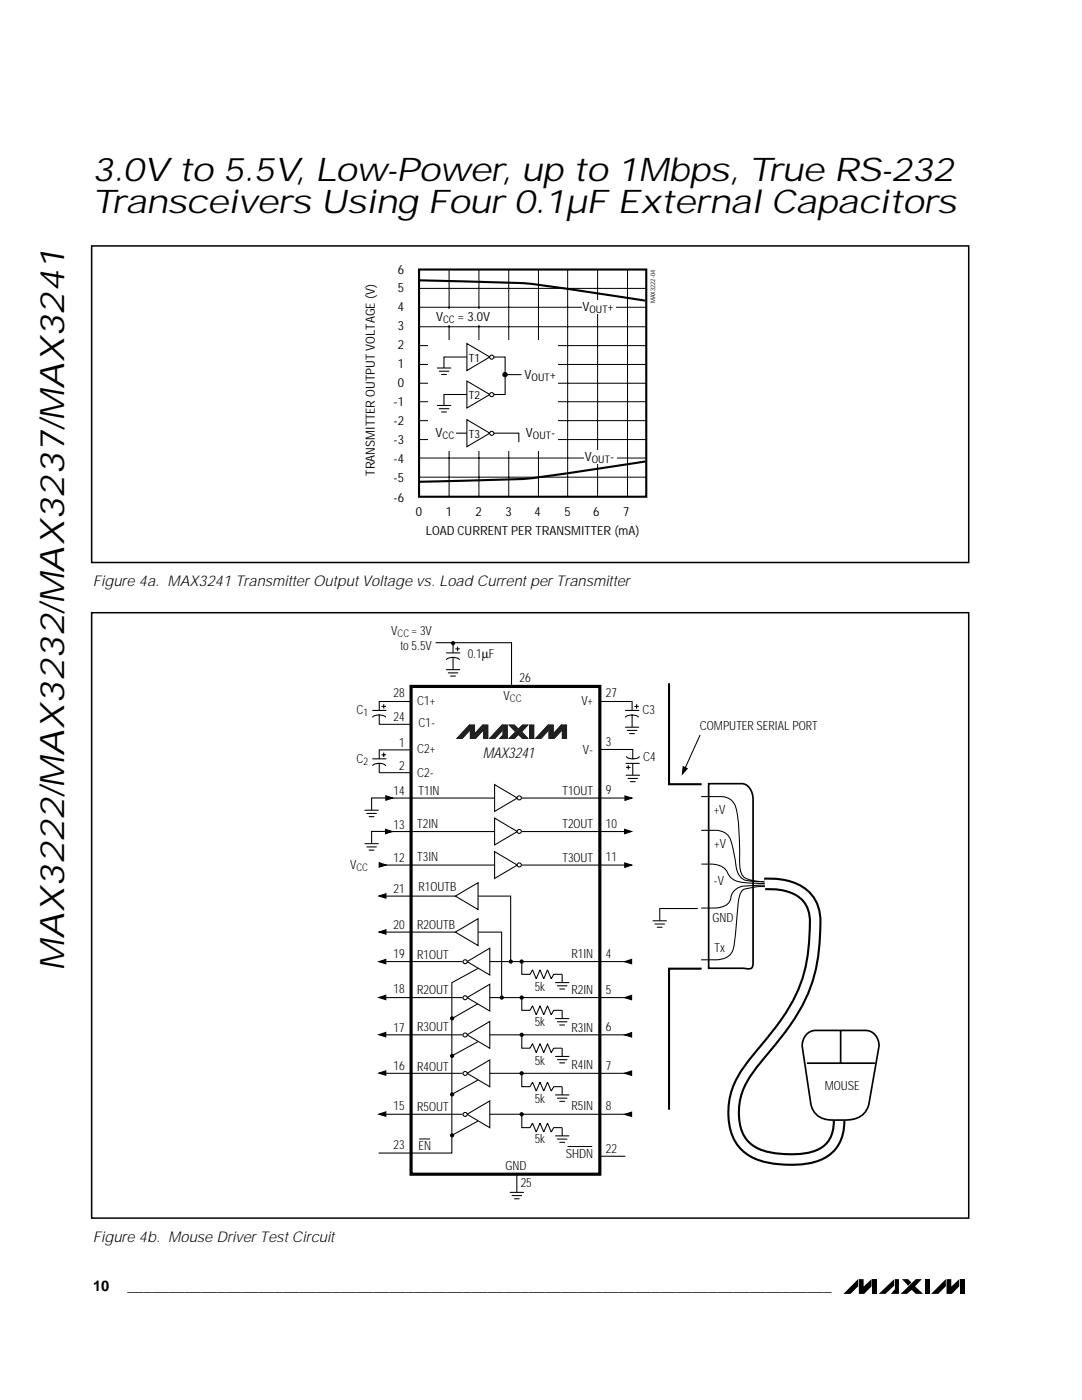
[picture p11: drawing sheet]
<svg xmlns="http://www.w3.org/2000/svg" width="216mm" height="279mm" viewBox="0 0 216 279" stroke-linecap="round" stroke-linejoin="round" font-family="sans-serif">
<path d="M171.2 255.3v1.4l-1.5 1.5h-1.4zM171.4 255.3h.9v1.5l1.6-1.5v1.4l-1.5 1.5h-1zM174.1 255.3h.9v2.9h-.9zM175.4 258.2l3-2.9v1.3l-1.7 1.6zM178.6 255.3h.8v2.9h-1.6l.8-.9zM180 255.3h1.2l.7 .6-.7 .7zM179.7 258.2l3-2.9h1.2l-1.3 1.4 1.6 1.5h-1.5l-.8-.8-.9 .8zM184.5 255.3h1v2.9h-1zM188.7 255.3v1.4l-1.5 1.5h-1.4zM188.9 255.3h.9v1.5l1.6-1.5v1.4l-1.5 1.5h-1zM191.6 255.3h.9v2.9h-.9z" fill="#000"/>
<path d="M18.4 122.4h174.7v120.6h-174.7z" fill-rule="evenodd" fill="#fff"/>
<path d="M141.4 156.4h6.7a2.58 2.58 0 0 1 2.1 2.5v33.9a.84 .84 0 0 1-1.2 .5l-7.6-.1z" fill="none" stroke="#000" stroke-width=".34"/>
<path d="M82 137h37.7v97.3h-37.7z" fill="none" stroke="#000" stroke-width=".63" stroke-linecap="butt"/>
<path d="M76.2 199.1h16.1" fill="none" stroke="#000" stroke-width=".21"/>
<g fill="#fff" stroke="#000" stroke-width=".21">
<path d="M93.2 199.1l4.5-2.7v5.4z"/>
<circle cx="92.8" cy="199.1" r=".41"/>
</g>
<g fill="none" stroke="#000" stroke-width=".21">
<path d="M119.7 140h6.4v1.8M104.1 159.3h21.8M124.8 141.8h2.7M124.8 143.2a1.9 1.9 0 0 1 2-.4l.4 .1 .2 .3M124.9 154.7h2.7M125.3 155.4h1.9M125.8 156h.9M126.1 142.7v2.4M126.6 141h.9M127 140.5v.9M139.9 159h3.9a3 3 0 0 1 3.2 2.9 73.6 73.6 0 0 1 .6 10.9 2.59 2.59 0 0 0 2.5 2.9l3.1 .3M139.9 165.7h2.5a3.2 3.2 0 0 1 3.6 2.8l.7 3.5a4.1 4.1 0 0 0 1.8 3.6l1.8 .3h2.9"/>
<path d="M140 172.4h1.4a3.8 3.8 0 0 1 4.1 2.4 4.3 4.3 0 0 0 3.7 1.4l3.9 .1M153 176.9h-1.7l-1 .2a3.8 3.8 0 0 0-2.2 .6 7.1 7.1 0 0 0-.9 4l-.5 5.4a7.5 7.5 0 0 1-.8 3.2 4.1 4.1 0 0 1-3.5 1.2h-2.5M153.1 176.7l-4 .1a2.99 2.99 0 0 0-3.3 2.4 2.61 2.61 0 0 1-2.8 2h-3.1M97.8 199.1h28.2"/>
</g>
<g fill="#231f20" stroke="#231f20" stroke-width=".2">
<path d="M93.7 144.7v1.1l-1.5 1.6h-1z"/>
<path d="M93.9 144.7h.8v1.8l1.6-1.8v1.1l-1.4 1.6h-1z"/>
<path d="M96.5 144.7h.8v2.7h-.8z"/>
<path d="M100.2 144.7v1.1l-1.4 1.6h-1.1z"/>
<path d="M100.4 144.7h.8v2.7h-1.4l.6-.7z"/>
<path d="M104.3 144.7h1l-1.2 1.3 1.2 1.4h-1l-.9-.9-.8 .9h-1z"/>
<path d="M101.6 144.7h1l.7 .7-.5 .5z"/>
<path d="M105.7 144.7h.8v2.7h-.8z"/>
<path d="M109.4 144.7v1.1l-1.5 1.6h-1z"/>
<path d="M109.6 144.7h.8v1.8l1.6-1.8v1.1l-1.4 1.6h-1z"/>
<path d="M112.2 144.7h.8v2.7h-.8z"/>
</g>
<path d="M77 158.8l1.4 .5-1.4 .4zM75.6 178.8l1.4-.4v.9z" fill="#000" stroke="#000" stroke-width=".21"/>
<g fill="#000">
<circle cx="90.4" cy="128.4" r=".43"/>
<circle cx="104.1" cy="199.1" r=".43"/>
</g>
<g fill="#fff" stroke="#000" stroke-width=".21">
<path d="M98.7 156.6l4.5 2.7-4.5 2.6z"/>
<circle cx="103.6" cy="159.2" r=".41"/>
</g>
<path d="M77.3 159.3h21.3M76.2 206.5h16.1M95.3 200.3l-5.1 3" fill="none" stroke="#000" stroke-width=".21"/>
<g fill="#fff" stroke="#000" stroke-width=".21">
<path d="M93.2 206.5l4.5-2.6v5.3z"/>
<circle cx="92.8" cy="206.6" r=".41"/>
</g>
<circle cx="104.1" cy="206.5" r=".43" fill="#000"/>
<path d="M76.1 214.2h16.2M95.4 207.9l-5.2 2.8M97.8 206.5h28.2" fill="none" stroke="#000" stroke-width=".21"/>
<g fill="#fff" stroke="#000" stroke-width=".21">
<path d="M93.2 214.2l4.5-2.7v5.4z"/>
<circle cx="92.8" cy="214.2" r=".41"/>
</g>
<circle cx="104.1" cy="214.2" r=".43" fill="#000"/>
<path d="M95.4 215.5l-5.2 2.9M97.7 214.2h28.2M75.8 222.4h16.5" fill="none" stroke="#000" stroke-width=".21"/>
<g fill="#fff" stroke="#000" stroke-width=".21">
<path d="M93.2 222.4l4.5-2.7v5.4z"/>
<circle cx="92.8" cy="222.4" r=".41"/>
</g>
<circle cx="104.1" cy="222.4" r=".43" fill="#000"/>
<path d="M75.8 191.9h16.5M95.4 223.7l-5.2 2.9M97.7 222.4h28.3" fill="none" stroke="#000" stroke-width=".21"/>
<g fill="#fff" stroke="#000" stroke-width=".21">
<path d="M93.2 191.9l4.5-2.7v5.4z"/>
<circle cx="92.8" cy="191.9" r=".41"/>
</g>
<path d="M104.1 166h21.8M95.5 193.2l-5.3 2.9v34h-14.7M97.8 191.9h28.2M101.8 238h2.7M102.2 238.6h1.9M102.6 239.2h1M103.1 234.3v3.7" fill="none" stroke="#000" stroke-width=".21"/>
<circle cx="104.1" cy="191.9" r=".43" fill="#000"/>
<g fill="#fff" stroke="#000" stroke-width=".21">
<path d="M98.7 163.3l4.5 2.7-4.5 2.6z"/>
<circle cx="103.6" cy="165.9" r=".41"/>
</g>
<path d="M77.3 166h21.3M104.1 172.6h21.8" fill="none" stroke="#000" stroke-width=".21"/>
<g fill="#fff" stroke="#000" stroke-width=".21">
<path d="M98.7 170l4.5 2.6-4.5 2.7z"/>
<circle cx="103.6" cy="172.6" r=".41"/>
</g>
<path d="M75.8 172.6h22.8M75.7 186h15.2" fill="none" stroke="#000" stroke-width=".21"/>
<path d="M90.9 186l4.5-2.6v5.3z" fill="#fff" stroke="#000" stroke-width=".21"/>
<path d="M75.7 178.8h15.2M95.4 186h4.7v13.2" fill="none" stroke="#000" stroke-width=".21"/>
<path d="M90.9 178.8l4.5-2.6v5.3z" fill="#fff" stroke="#000" stroke-width=".21"/>
<g fill="none" stroke="#000" stroke-width=".21">
<path d="M81.9 140h-6.2v1.8M86.9 128.3h15.2v8.8M89.1 133.6h2.6M89.1 130.3h2.7M89.1 131.7a1.9 1.9 0 0 1 1.9-.4l.5 .1 .2 .3M89.4 134.3h2M89.9 134.9h1M90.4 128.5v1.8M90.4 131.2v2.4M90.9 129.5h.8M91.3 129.1v.8M74.4 151.4h2.6"/>
<path d="M74.4 141.8h2.6M74.4 152.8a1.9 1.9 0 0 1 1.9-.4l.4 .2 .2 .2M74.4 143.2a1.9 1.9 0 0 1 1.9-.4l.4 .1 .2 .3M75.7 142.7v1.9h6.2M75.7 152.3v1.9h6.2M76.1 150.6h.9M76.1 141h.9M76.6 140.5v.9M76.6 150.2v.9M78 159.3h-3.8v2.4M81.9 149.7h-6.2v1.7M119.7 149.6h6.6v1.8"/>
<path d="M124.8 145.1h2.7M124.9 152.3h2.7M124.9 153.1h.9M125 150.9a2.07 2.07 0 0 0 2.1 .4l.5-.4M125.2 145.8h1.9M125.4 152.7v.9M125.6 146.4h1M126.3 152.3v2.4M139.7 146.7l-3.5 7.7M72.8 161.7h2.7M72.8 168.4h2.7M73.2 162.3h1.9"/>
<path d="M73.2 169h1.9M73.7 163h.9M73.7 169.7h.9M78 165.9h-3.8v2.5M95.4 178.8h6.5v13.1M104.1 191.9v2.5h1.7l.5-.8 .7 1.7 .8-1.7 .7 1.7 .8-1.7 .7 1.7 .5-.9h1.6M104.1 199.1v2.5h1.7l.5-.9 .7 1.8 .8-1.8 .7 1.8 .8-1.8 .7 1.8 .5-.9h1.6M110.8 196.1h2.7M111.2 196.7h1.9M111.7 197.4h1M112.2 194.4v1.7M130.3 183.8h2.7"/>
<path d="M130.7 184.4h1.9M131.1 185h1M139.2 181.3h-7.6v2.4M104.1 206.6v2.6h1.7l.5-.9 .7 1.8 .8-1.8 .7 1.8 .8-1.8 .7 1.8 .5-.9h1.6M104.1 214.3v2.6h1.7l.5-.9 .7 1.8 .8-1.8 .7 1.8 .8-1.8 .7 1.8 .5-.9h1.6M110.8 203.3h2.7M110.8 210.8h2.7M110.8 218.5h2.7M111.2 203.9h1.9M111.2 211.5h1.9M111.2 219.2h1.9M111.7 204.6h1"/>
<path d="M111.7 212.1h1M111.7 219.8h1M112.2 201.6v1.7M112.2 209.2v1.6M112.2 216.9v1.6M104.1 222.5v2.5h1.7l.5-.9 .7 1.8 .8-1.8 .7 1.8 .8-1.8 .7 1.8 .5-.9h1.6M110.8 226.7h2.7M111.2 227.3h1.9M111.7 228h1M112.2 225v1.7M119.8 230.8h5"/>
</g>
<g fill="#000">
<circle cx="100.1" cy="199.1" r=".43"/>
<circle cx="101.9" cy="191.9" r=".43"/>
<circle cx="90.2" cy="218.4" r=".43"/>
<circle cx="90.2" cy="203.2" r=".43"/>
<circle cx="90.2" cy="210.7" r=".43"/>
<circle cx="90.2" cy="226.6" r=".43"/>
</g>
<path d="M133.5 136.4v20.1h6.5M140 193.3h-6.5v28.2" fill="none" stroke="#000" stroke-width=".42"/>
<g fill="#000" stroke="#000" stroke-width=".21">
<path d="M124.7 158.8l1.4 .5-1.4 .4zM136.3 153l.8 .4-.9 1.1zM75.7 172.2l1.3 .4-1.3 .5zM76.9 165.5l1.4 .5-1.4 .4zM124.6 165.5l1.4 .4-1.4 .5zM124.7 172.2l1.4 .4-1.4 .5zM75.6 191.9l1.4-.4v.9zM75.6 199.1l1.4-.5v.9zM75.6 186l1.4-.4v.8zM124.6 191.9l1.4-.4v.9zM124.6 199.1l1.4-.5v.9zM75.6 206.5l1.4-.5v.9z"/>
<path d="M75.6 214.2l1.4-.5v.9zM124.6 206.5l1.4-.4v.9zM124.6 214.2l1.4-.5v.9zM75.6 222.4l1.4-.5v.9zM124.6 222.4l1.4-.5v.9z"/>
</g>
<path d="M83.6 227.3h2.2M113.2 228.8h5" fill="none" stroke="#000" stroke-width=".2"/>
<path d="M152.6 176.4a12.5 12.5 0 0 1 7.2 1.6 6.6 6.6 0 0 1 2.9 6.2 32.1 32.1 0 0 1-4 16.9 80.9 80.9 0 0 1-8 10.6 15.6 15.6 0 0 0-4.3 11.2 8 8 0 0 0 7.5 8.2 19.3 19.3 0 0 0 9.6-.7 6.6 6.6 0 0 0 3.9-6.7" fill="none" stroke="#000" stroke-width="2.5" stroke-linecap="butt"/>
<path d="M152.6 176.4a12.5 12.5 0 0 1 7.2 1.6 6.6 6.6 0 0 1 2.9 6.2 32.1 32.1 0 0 1-4 16.9 80.9 80.9 0 0 1-8 10.6 15.6 15.6 0 0 0-4.3 11.2 8 8 0 0 0 7.5 8.2 19.3 19.3 0 0 0 9.6-.7 6.6 6.6 0 0 0 3.9-6.7" fill="none" stroke="#fff" stroke-width="1.7" stroke-linecap="butt"/>
<path d="M161 212.2h13.6M161 206.3l1.1-.6 .6-.1h10.1a2.85 2.85 0 0 1 2.6 3.1l-2 11.7a4.4 4.4 0 0 1-5.1 3.1h-1.6a4.2 4.2 0 0 1-4.9-3.1l-1.7-11.7a3.3 3.3 0 0 1 .9-2.4zM167.7 205.7v6.5" fill="none" stroke="#000" stroke-width=".34"/>
<path d="M18.3 122.3h175v120.8h-175z" fill="none" stroke="#000" stroke-width=".3"/>
<g fill="#fff">
<path d="M18.1 245.4h175.3v5h-175.3z" fill-rule="evenodd"/>
<path d="M18.4 49.2h174.7v62.9h-174.7z" fill-rule="evenodd"/>
</g>
<g fill="none" stroke="#000" stroke-width=".2">
<path d="M83.6 57.6h45.4M89.6 53.8v45.3M95.6 53.8v45.3M101.5 53.8v45.3M107.4 53.8v45.3M113.3 53.8v45.3M119.2 53.8v45.3M125.2 53.8v45.3M83.6 72.7h45.4M83.6 76.5h45.4M83.6 65.2h45.4M83.6 69h45.4"/>
<path d="M83.6 61.3h45.4M83.6 91.4h45.4M83.6 87.7h45.4M83.6 83.9h45.4M83.6 80.2h45.4M83.6 95.2h45.4"/>
</g>
<path d="M83.6 53.8h45.4v45.3h-45.4z" fill="none" stroke="#000" stroke-width=".42"/>
<g fill="#fff">
<path d="M116.1 59.8h6.8v2.8h-6.8z"/>
<path d="M86.5 61.8h11.6v3h-11.6z"/>
<path d="M116.6 89.8h6.4v2.7h-6.4z"/>
</g>
<path d="M83.7 55.9l13.4 .4a86.5 86.5 0 0 1 17.2 1.5l14.5 2.2M128.8 92.1a527.2 527.2 0 0 1-25.2 3.5l-19.9 .6" fill="none" stroke="#000" stroke-width=".42"/>
<path d="M85.4 67.8h26v22.2h-26z" fill="#fff"/>
<path d="M87.3 73.4h2.7M87.6 74.1h2M88.1 74.7h1M88.6 73.4v-2.1h12.2v7.4h-12.2v2.2" fill="none" stroke="#000" stroke-width=".21"/>
<g fill="#fff" stroke="#000" stroke-width=".21">
<path d="M93.2 76l4.5 2.7-4.5 2.7z"/>
<circle cx="98.1" cy="78.8" r=".42"/>
</g>
<path d="M100.8 74.8h3.3M87.3 80.9h2.7M87.6 81.6h2M88.1 82.2h1M91 86.4h12.5v1.8" fill="none" stroke="#000" stroke-width=".21"/>
<g fill="#fff" stroke="#000" stroke-width=".21">
<path d="M93.2 83.8l4.5 2.6-4.5 2.7z"/>
<circle cx="98.1" cy="86.5" r=".42"/>
</g>
<circle cx="100.8" cy="74.8" r=".43" fill="#000" stroke="#000" stroke-width=".21"/>
<g fill="#fff" stroke="#000" stroke-width=".21">
<path d="M93.2 68.6l4.5 2.7-4.5 2.7z"/>
<circle cx="98.1" cy="71.3" r=".42"/>
</g>
<path d="M18.3 49.1h175v63.2h-175z" fill="none" stroke="#000" stroke-width=".3"/>
<path d="M18.1 114.5h175.3v5.4h-175.3z" fill-rule="evenodd" fill="#fff"/>
<text font-size="6.8" x="12.8" y="193.8" transform="rotate(-90 12.8 193.8)">MAX3222/MAX3232/MAX3237/MAX3241</text>
<g font-size="6.6">
<text x="18.4" y="36.1">3.0V to 5.5V, Low-Power, up to 1Mbps, True RS-232</text>
<text x="18.4" y="42.4">Transceivers Using Four 0.1µF External Capacitors</text>
</g>
<g font-size="3">
<text x="18.6" y="117">Figure 4a. MAX3241 Transmitter Output Voltage vs. Load Current per Transmitter</text>
<text x="96.4" y="151.2">MAX3241</text>
<text x="18.6" y="247.9">Figure 4b. Mouse Driver Test Circuit</text>
</g>
<g font-size="2.9">
<text x="18.6" y="257.6">10</text>
<text x="25.4" y="257.6">______________________________________________________________________________________</text>
</g>
<g font-size="2.5">
<text x="79.4" y="58.3">5</text>
<text x="79.4" y="54.7">6</text>
<text x="79.4" y="65.9">3</text>
<text x="79.4" y="62.1">4</text>
<text x="87" y="64.1">V</text>
<text x="91.4" y="64.1">= 3.0V</text>
<text x="116.2" y="62">V</text>
<text x="121.2" y="62">+</text>
<text x="79.4" y="69.7">2</text>
<text x="79.4" y="77.3">0</text>
<text x="79.4" y="73.4">1</text>
<text x="104.7" y="75.5">V</text>
<text x="109.7" y="75.5">+</text>
<text x="78.5" y="81">-1</text>
<text x="78.5" y="88.5">-3</text>
<text x="78.5" y="84.8">-2</text>
<text x="86.9" y="87.2">V</text>
<text x="105" y="87.1">V</text>
<text x="110" y="87.1">-</text>
<text x="74.8" y="94.9" transform="rotate(-90 74.8 94.9)">TRANSMITTER OUTPUT VOLTAGE (V)</text>
<text x="78.5" y="92.4">-4</text>
<text x="116.7" y="91.9">V</text>
<text x="121.7" y="91.9">-</text>
<text x="78.5" y="100.1">-6</text>
<text x="78.5" y="96.3">-5</text>
<text x="83" y="103">0</text>
<text x="84.9" y="106.8">LOAD CURRENT PER TRANSMITTER (mA)</text>
<text x="89" y="103">1</text>
<text x="94.9" y="103">2</text>
<text x="100.9" y="103">3</text>
<text x="106.6" y="103">4</text>
<text x="112.6" y="103">5</text>
<text x="118.4" y="103">6</text>
<text x="124.4" y="103">7</text>
<text x="78.1" y="126.7">V</text>
<text x="79.9" y="129.7">to 5.5V</text>
<text x="82.1" y="126.7">= 3V</text>
<text x="93.3" y="131.4">0.1µF</text>
<text x="103.7" y="136.1">26</text>
<text x="71.1" y="142.6">C</text>
<text x="78.5" y="143.8">24</text>
<text x="78.5" y="139.2">28</text>
<text x="83.3" y="140.6">C1+</text>
<text x="100.5" y="139.8">V</text>
<text x="116" y="140.7">V+</text>
<text x="120.9" y="139.1">27</text>
<text x="128.2" y="142.6">C3</text>
<text x="79.6" y="149">1</text>
<text x="83.5" y="145">C1-</text>
<text x="120.9" y="148.8">3</text>
<text x="139.6" y="145.8">COMPUTER SERIAL PORT</text>
<text x="71.1" y="152.2">C</text>
<text x="79.6" y="153.7">2</text>
<text x="83.3" y="155">C2-</text>
<text x="83.3" y="150.2">C2+</text>
<text x="116.3" y="150.5">V-</text>
<text x="128.3" y="151.8">C4</text>
<text x="78.5" y="158.6">14</text>
<text x="83.5" y="158.6">T1IN</text>
<text x="112.2" y="158.6">T1OUT</text>
<text x="120.9" y="158.5">9</text>
<text x="78.5" y="165.5">13</text>
<text x="83.3" y="165.3">T2IN</text>
<text x="112.2" y="165.2">T2OUT</text>
<text x="120.9" y="165.3">10</text>
<text x="142.4" y="162.4">+V</text>
<text x="69.9" y="173.3">V</text>
<text x="78.5" y="172.1">12</text>
<text x="83.3" y="171.8">T3IN</text>
<text x="112.2" y="171.9">T3OUT</text>
<text x="120.9" y="171.8">11</text>
<text x="142.5" y="169.3">+V</text>
<text x="78.5" y="178.2">21</text>
<text x="83.5" y="177.8">R1OUTB</text>
<text x="142.4" y="176.6">-V</text>
<text x="78.5" y="185.4">20</text>
<text x="83.3" y="185.5">R2OUTB</text>
<text x="142.2" y="184.1">GND</text>
<text x="78.5" y="191.2">19</text>
<text x="83.3" y="191.3">R1OUT</text>
<text x="114" y="191.1">R1IN</text>
<text x="120.9" y="191.1">4</text>
<text x="142.6" y="190">Tx</text>
<text x="106.7" y="197.8">5k</text>
<text x="78.5" y="198.2">18</text>
<text x="83.3" y="198.5">R2OUT</text>
<text x="114" y="198.4">R2IN</text>
<text x="120.9" y="198.4">5</text>
<text x="78.5" y="205.9">17</text>
<text x="83.3" y="205.8">R3OUT</text>
<text x="106.7" y="204.8">5k</text>
<text x="114" y="205.9">R3IN</text>
<text x="120.9" y="205.7">6</text>
<text x="78.5" y="213.5">16</text>
<text x="83.3" y="213.7">R4OUT</text>
<text x="106.7" y="212.5">5k</text>
<text x="114" y="213.4">R4IN</text>
<text x="120.9" y="213.5">7</text>
<text x="78.5" y="221.6">15</text>
<text x="83.3" y="221.8">R5OUT</text>
<text x="106.7" y="220.2">5k</text>
<text x="114" y="221.6">R5IN</text>
<text x="120.9" y="221.6">8</text>
<text x="164.6" y="217.6">MOUSE</text>
<text x="78.5" y="229.3">23</text>
<text x="83.5" y="229.5">EN</text>
<text x="100.8" y="233.5">GND</text>
<text x="106.7" y="228.2">5k</text>
<text x="112.9" y="231.1">SHDN</text>
<text x="120.9" y="230.1">22</text>
<text x="103.9" y="236.9">25</text>
</g>
<g font-size="2.3">
<text x="93.5" y="72.2">T1</text>
<text x="93.5" y="79.6">T2</text>
<text x="93.5" y="87.4">T3</text>
</g>
<g font-size="2.1">
<text x="88.4" y="64.5">CC</text>
<text x="117.6" y="62.4">OUT</text>
<text x="106.1" y="76">OUT</text>
<text x="88.3" y="87.6">CC</text>
<text x="106.4" y="87.5">OUT</text>
<text x="118.1" y="92.4">OUT</text>
<text x="79.3" y="127.2">CC</text>
<text x="72.5" y="143">1</text>
<text x="101.7" y="140.2">CC</text>
<text x="72.5" y="152.6">2</text>
<text x="71.1" y="173.8">CC</text>
</g>
<text font-size="1.3" x="130.7" y="60.5" transform="rotate(-90 130.7 60.5)">MAX3222-04</text>
</svg>
